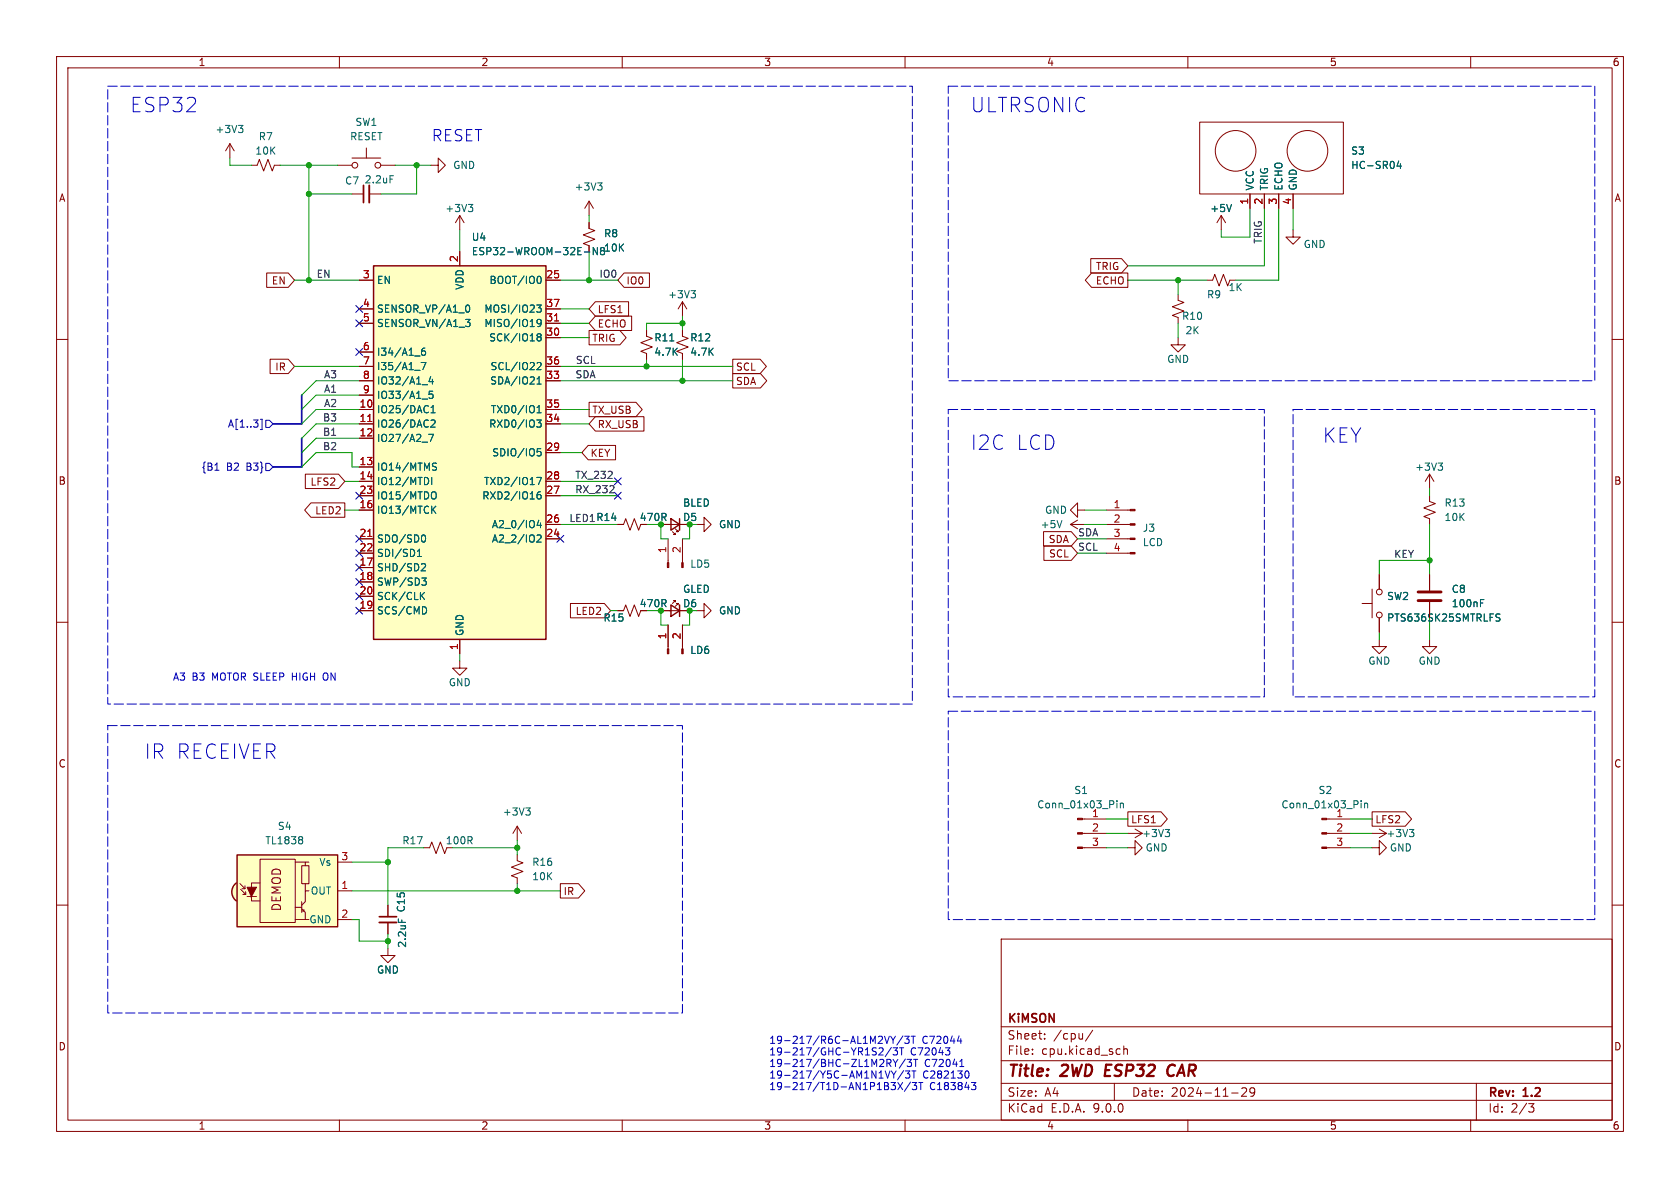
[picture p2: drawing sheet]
<svg xmlns="http://www.w3.org/2000/svg" width="297mm" height="210mm" viewBox="0 0 297 210" stroke-linecap="round" stroke-linejoin="round" font-family="sans-serif">
<g fill="none" stroke="#840000" stroke-width=".18">
<path d="M10 10h277v190h-277zM12 12h273v186h-273zM60 10v2M110 10v2M160 10v2M210 10v2M260 10v2M10 60h2M285 60h2M10 110h2M285 110h2M10 160h2"/>
<path d="M177 166h108v32h-108zM285 160h2M60 198v2M110 198v2M160 198v2M177 194.5h108M177 191.5h108M177 187.5h108M177 181.5h108M182.5 186.3v.1M182.5 185.5v.1M184.7 183.6v.1"/>
<path d="M184.7 182.8v.1M193.2 182.1l-1.3 2M197 191.5v3M197.9 185.4l.1 .1M198 186.3l-.1 .1M198.7 184.9v1.5M198.7 185.5l.2-.1 .3 .1 .1 .9M210 198v2M217.7 193.2h1.2M219.5 192.4l.6-.1 .2 .1 .1 .3-.9 1.1h.9M221.8 192.9l-.3 .3h-.3l-.2-.3 .1-.5 .4-.1 .2 .1a.99 .99 0 0 1-.3 1.4h-.3M260 198v2"/>
<path d="M261 191.5v6.5M270.2 195.1h1l-.5 .6 .4 .1 .1 .5-.3 .3h-.4"/>
</g>
<path d="M195.6 188.2l-.3 2h1M207.4 188.2a1.13 1.13 0 0 0-1 .7 1.13 1.13 0 0 0 .2 1.2l.3 .1 .5-.1" fill="none" stroke="#840000" stroke-width=".4"/>
<path d="M41.5 156.3l.3-.2 1.1 1.6-1.1 1.6a1.97 1.97 0 0 1-.3-3z" fill="#ffffc2" stroke="#ffffc2" stroke-width=".18"/>
<path d="M41.9 151.1h17.8v12.7h-17.8z" fill="#ffffc2"/>
<path d="M41.8 156.1a1.97 1.97 0 0 0 0 3.2M41.9 151.1h17.8v12.7h-17.8z" fill="none" stroke="#840000" stroke-width=".25"/>
<g fill="none" stroke="#840000" stroke-width=".18">
<path d="M76.2 29.2h1.3v-1.3l1.2 1.3-1.2 1.3v-1.3M104.1 39.4v1l1.1 .4-2.1 .7 2.1 .8-2.1 .8 1 .3v1.1M104.1 35.6l-.7 1.2M104.1 35.6l.8 1.2M104.1 35.6v2.5M109.2 108h1l.4-1.1 .8 2.1 .7-2.1 .8 2.1 .4-1M118.1 110.5v4.2M120.6 110.5v4.2M42.4 156.2l.9 .9M42.5 157.2l.9 .9M42.8 157.1h.5M42.9 158.1h.5"/>
<path d="M43.3 156.6v.5M43.4 157.6v.5M43.7 158.5h1.6M46 151.9h6.2v11.2h-6.2zM46 156.1h-1.6v3.2h1.6M52.2 152.4h1.8M53.3 153h1.3v3.2h-1.3zM53.3 159.4v1.9M54 156.2v1.3M54.6 157.5h-.6v1.9l-.7 .6M54.6 152.4h-.6v.6M59.7 152.4h2.5"/>
<path d="M59.7 157.5h2.5M74.9 149.9h1l.4-1.1 .8 2.1 .8-2.1 .7 2.1 .4-1M91.4 151.1v1l1.1 .4-2.1 .8 2.1 .8-2.1 .7 1 .4v1M91.4 146.1v2.5M91.4 146.1l-.7 1.2M91.4 146.1l.8 1.2M52.2 162.6h1.8M52.2 160.4h1.1M53.3 160.7l.7 .6v1.3h.6M53.7 160.8v.2h-.2M59.7 162.6h2.5M68.6 167.6v1.3h1.2l-1.2 1.3-1.3-1.3h1.3"/>
<path d="M68.6 160v2.1M68.6 163.1v2"/>
</g>
<g fill="#840000" stroke="#840000" stroke-width=".18">
<path d="M43.7 156.8h1.6l-.9 1.7z"/>
<path d="M118 114.7h.2v.9h-.2z"/>
<path d="M120.5 114.7h.3v.9h-.3z"/>
</g>
<path d="M105.7 32.3h.7l-.4 .5M106.2 32.8l.2 .3v.3l-.2 .2M53.3 147.9l.2 .2-.2 .3 .2 .3v.2l-.2 .3M93 142.8h.7l-.4 .5M93.5 143.3l.2 .2v.3l-.2 .3M70.4 162.4v.7" fill="none" stroke="#006464" stroke-width=".18"/>
<path d="M67.1 162.1h3" fill="none" stroke="#840000" stroke-width=".3"/>
<path d="M67.1 163.1h3" fill="none" stroke="#840000" stroke-width=".33"/>
<path d="M66 47h30.5v66h-30.5z" fill="#ffffc2"/>
<path d="M66 47h30.5v66h-30.5zM118.6 91.7l1.5 1-1.5 1zM120.1 91.7v2M118.6 106.9l1.5 1.1-1.5 1zM120.1 106.9v2.1" fill="none" stroke="#840000" stroke-width=".25"/>
<g fill="none" stroke="#840000" stroke-width=".18">
<path d="M40.6 25.4l-.7 1.3M40.6 25.4l.8 1.3M40.6 25.4v2.5M44.4 29.2h1.1l.3-1 .8 2 .8-2 .7 2 .4-1h1M59.7 29.2h2.5M62.2 27.9h5.1M62.2 34.3h2.1M64.8 26.2v1.7M65.3 34.3h2M67.3 29.2h2.5M81.3 38.1v2.5M81.3 38.1l-.8 1.3"/>
<path d="M81.3 38.1l.7 1.3M104.1 39.4v1M212.1 21.6h25.4v12.7h-25.4zM215.9 38.1l-.8 1.3M215.9 38.1l.8 1.3M215.9 38.1v2.5M221 34.3v2.5M223.5 34.3v2.5M226.1 34.3v2.5M228.6 34.3v2.5M47.1 48.3h3.9l1.1 1.2-1.1 1.3h-3.9zM63.5 49.5h2.5"/>
<path d="M63.5 54.6h2.5M63.5 57.2h2.5M81.3 44.5v2.5M96.5 49.5h2.6M96.5 54.6h2.6M96.5 57.2h2.6M96.5 59.7h2.6M104.1 58.4h5.5l1.1 1.3-1.1 1.3h-5.5zM104.1 43.4v1.1M105.3 53.3h5.8v2.6h-5.8l-1.2-1.3zM105.3 55.9h6.4v2.5h-6.4l-1.2-1.2zM110.3 48.3h4.5v2.5h-4.5l-1.1-1.3z"/>
<path d="M114.3 58.4v1l1 .4-2 .8 2 .7-2 .8 1 .4v1M120.6 58.4v1l1.1 .4-2.1 .8 2.1 .7-2.1 .8 1 .4v1M120.6 53.3v2.6M120.6 53.3l-.7 1.3M120.6 53.3l.8 1.3M192.8 45.7h5.5l1.1 1.3-1.1 1.3h-5.5zM193 48.3h6.4v2.5h-6.4l-1.1-1.3zM208.3 52.1v1l1 .4-2 .7 2 .8-2 .8 1 .3v1.1M208.3 59.7v1.3h1.2l-1.2 1.2-1.3-1.2h1.3M213.4 49.5h1l.4-1 .7 2 .8-2 .7 2 .4-1h1M228.6 40.6v1.3h1.3l-1.3 1.3-1.3-1.3h1.3M47.7 63.5h3.3l1.1 1.3-1.1 1.2h-3.3z"/>
<path d="M63.5 62.2h2.5M63.5 64.8h2.5M63.5 67.3h2.5M63.5 69.9h2.5M63.5 72.4h2.5M63.5 74.9h2.5M63.5 77.5h2.5M96.5 64.8h2.6M96.5 67.3h2.6M96.5 72.4h2.6M96.5 74.9h2.6M104 78.7h4.8v2.6h-4.8l-1.1-1.3z"/>
<path d="M104.1 71.1h8.3l1.1 1.3-1.1 1.3h-8.3zM105.3 73.7h8.5v2.5h-8.5l-1.2-1.3zM129.5 66h4.9l1.2 1.3-1.2 1.3h-4.9zM129.5 63.5h4.9l1.1 1.3-1.1 1.2h-4.9zM54 83.8h5.8l1.2 1.3-1.2 1.3h-5.8zM55 88.9h6v2.5h-6l-1.1-1.2zM63.5 82.6h2.5M63.5 85.1h2.5M63.5 87.6h2.5M63.5 90.2h2.5M63.5 95.3h2.5M63.5 97.8h2.5"/>
<path d="M96.5 85.1h2.6M96.5 87.6h2.6M96.5 95.3h2.6M96.5 80h2.6M96.5 92.7h2.6M109.2 92.7h1l.4-1 .8 2 .7-2 .8 2 .4-1M116.8 92.7h5.1M118.1 95.3v4.2M118.9 94l.5 .5h-.3h.3v-.3M119.4 93.5l.5 .5h-.3h.3v-.3M120.6 95.3v4.2M123.2 92.7h1.3v-1.3l1.2 1.3-1.2 1.3v-1.3"/>
<path d="M184.5 94h4.9l1.1 1.3-1.1 1.2h-4.9zM184.5 96.5h4.9l1.1 1.3-1.1 1.3h-4.9zM189.2 92.7h2.6M189.2 92.7l1.3 .8M190.5 90.2v-1.3l-1.3 1.3 1.3 1.2v-1.2h1.3M190.5 91.9l-1.3 .8M195.6 90.2h4.2M195.6 95.3h4.2M195.6 97.8h4.2M195.6 92.7h4.2M252.7 87.6v1l1 .4-2 .8 2 .8-2 .7 1 .4v1M252.7 83.8l-.7 1.3"/>
<path d="M252.7 83.8l.8 1.3M252.7 83.8v2.6M63.5 100.3h2.5M63.5 102.9h2.5M63.5 105.4h2.5M63.5 108h2.5M81.3 116.8v1.3h1.2l-1.2 1.3-1.3-1.3h1.3M81.3 113v2.6M100.8 106.7h6l1.1 1.3-1.1 1.2h-6zM109.2 108h1M116.8 108h5.1M118.1 110.5v3.8"/>
<path d="M119.4 106.4v-.2h-.3h.3l-.5 .5M119.9 106.9v-.2h-.3h.3l-.5 .5M120.6 110.5v3.8M123.2 108h1.3v-1.3l1.2 1.3-1.2 1.2v-1.2M240.8 106.7h1.8M242.6 104.1v5.1M243.8 113v1.3h1.3l-1.3 1.3-1.2-1.3h1.2M243.8 101.6v2.5M243.8 109.2v2.6M252.7 113v1.3h1.3l-1.3 1.3-1.2-1.3h1.2M252.7 101.6v2.8M252.7 106.4v2.8"/>
<path d="M99.1 156.2h3.2l1.1 1.3-1.1 1.3h-3.2zM191.4 144.8h4.2M191.4 147.3h4.2M191.4 149.9h4.2M199.4 149.9h1.3v-1.3l1.2 1.3-1.2 1.2v-1.2M199.4 143.5h5.9l1.1 1.3-1.1 1.3h-5.9zM199.4 147.3h2.5M200.7 146.6l1.2 .7M201.9 147.3l-1.2 .8M234.5 144.8h4.3M234.5 147.3h4.3M234.5 149.9h4.3"/>
<path d="M242.6 149.9h1.2v-1.3l1.3 1.3-1.3 1.2v-1.2M242.6 143.5h5.8l1.2 1.3-1.2 1.3h-5.8zM242.6 147.3h2.5M243.8 146.6l1.3 .7M245.1 147.3l-1.3 .8M68.6 160v2.1M68.6 163.1v2"/>
<circle cx="62.7" cy="29.2" r=".51"/>
<circle cx="66.8" cy="29.2" r=".51"/>
<circle cx="218.4" cy="26.7" r="3.6"/>
<circle cx="231.1" cy="26.7" r="3.6"/>
<circle cx="243.8" cy="108.7" r=".51"/>
<circle cx="243.8" cy="104.6" r=".51"/>
</g>
<g fill="none" stroke="#006464" stroke-width=".18">
<path d="M42.2 22.2h.7l-.4 .5M42.7 22.7l.2 .2v.3l-.2 .2M69 31.1h.6M82.8 36.1h.8l-.4 .5M83.3 36.6l.3 .3v.3l-.3 .2M217.7 36.1l-.4 1.3M247.3 28.5l-.3 .9h.8M247.6 28.9v.9M82.3 56.5h.8l-.4 .4 .3 .2 .1 .4-.2 .2h-.4M82.5 54l.1-.1a.68 .68 0 0 1 .5 .7 .68 .68 0 0 1-.5 .6l-.1-.1M94.9 53.9h.8l-.5 .5 .4 .1v.6l-.2 .1-.5-.1M95.2 59.5l-.3-.2 .3-.3h.2l.3 .2-.3 .3"/>
<path d="M95.2 59.5l-.3 .3 .1 .3 .2 .2 .3-.1 .2-.2v-.2l-.3-.3M95.2 59.5h.2M95.2 48.8a.68 .68 0 0 1 .5 .7 .68 .68 0 0 1-.5 .6M95.7 57l-.3 .2h-.3l-.2-.2 .2-.5h.3l.2 .1a.84 .84 0 0 1-.3 1.1h-.2M103.3 44.5h1M105.6 43.8v1.2l-.7-1.2v1.2M106.3 43.8l-.2 .2 .2 .2M106.3 44.4l-.2 .1 .2 .5M122.2 51.4h.7l-.4 .5M122.7 51.9l.2 .2v.3l-.2 .2M73.3 62.9h1M73.3 65.5h1"/>
<path d="M74.4 64.1h.9l-.5 1.2M74.6 68h1M74.6 70.6h1M74.6 78.2h1M75.1 61.5l-.3 .1a.86 .86 0 0 0 0 1.2l.4-.1v-.4l-.2-.3h-.2l-.3 .3M75.8 76.8h.8l-.5 1.2M76.1 66.6l-.3 .9h.8M76.2 72.1l.4-.4v1.3M76.2 73h.7M76.2 74.4l.5-.2 .2 .4-.8 .9h.8M76.4 67v.9M76.5 69.2h-.6l-.1 .6 .2-.2 .4 .1 .2 .2-.1 .4-.2 .1-.5-.1"/>
<path d="M94.9 74.2h.8l-.5 .5 .4 .1v.6l-.2 .1-.5-.1M94.9 64.2l.5-.1 .3 .3-.8 .9h.8M94.9 73h.8M94.9 67.9h.8M94.9 67l.4-.4v1.3M94.9 72.1l.4-.4v1.3M95 79.3h.6M95.1 79.8h.3l.3 .2-.2 .5-.4 .1M118.4 60.3h.7M73.8 98.4h.7M73.8 97.5l.3-.4v1.3M74.7 99.6l.4 .1 .1 .3-.8 .9h.8"/>
<path d="M74.8 94.6a.68 .68 0 0 1 .5 .6 .68 .68 0 0 1-.5 .6M75.5 84.5l.3 .4-.3 .7M76.3 84.4v1.3M76.5 90l.6 .7M76.6 82.4l.5 .2 .1 .3-.3 .2h-.5M76.6 81.9h.6M76.6 86.9a.43 .43 0 0 1 .5 .5v.4a.43 .43 0 0 1-.5 .4M77.1 89.5l-.8 .7M94.9 84.4h.8l-.5 1.3M94.9 94.7l.5-.1 .3 .3-.8 .9h.8M95.2 92l-.3 .9h.8M95.5 86.9l-.3 .1a.86 .86 0 0 0 0 1.2l.4-.1 .1-.4-.3-.3-.3 .1-.2 .2"/>
<path d="M95.5 92.4v.9M187.7 92l-.4 1.3M254.2 81.9h.8l-.4 .4M254.8 82.3l.2 .3v.3l-.2 .2M74.5 105.3l.6 .7M74.6 102.2h.8l-.5 .5 .4 .1 .1 .4-.3 .2h-.3M75.1 104.7l-.8 .7M75.2 107.3l.2 .5-.2 .7M261.7 106.6h.5M261.7 106h.6M264.6 109.1l.5 .2 .1 .3-.3 .2-.4-.1M264.6 108.6h.6"/>
<path d="M197.5 141.5v.2M197.5 142v.8M198.1 142v.8M198.1 142.1l.1-.1h.3l.1 .8M206 146.6h.8l-.5 .5M206.5 147.1l.3 .3v.3l-.3 .2M240.6 141.5v.2M240.6 142v.8M241.2 142.1l.2-.1h.3l.1 .8M241.2 142v.8M249.2 146.6h.7l-.4 .5M249.7 147.1l.2 .3v.3l-.2 .2"/>
<path d="M70.4 162.4v.7"/>
</g>
<path d="M98 56.7h.8M65 74.5h.7M65 94.8h.7" fill="none" stroke="#a90000" stroke-width=".18"/>
<g fill="#840000" stroke="#840000" stroke-width=".18">
<path d="M118 99.5h.2v.8h-.2z"/>
<path d="M120.5 99.5h.3v.8h-.3z"/>
<path d="M199.8 90h.9v.3h-.9z"/>
<path d="M199.8 92.6h.9v.2h-.9z"/>
<path d="M199.8 95.1h.9v.3h-.9z"/>
<path d="M199.8 97.7h.9v.2h-.9z"/>
<path d="M190.5 144.7h.9v.2h-.9z"/>
<path d="M190.5 147.2h.9v.2h-.9z"/>
<path d="M190.5 149.7h.9v.3h-.9z"/>
<path d="M233.7 144.7h.8v.2h-.8z"/>
<path d="M233.7 147.2h.8v.2h-.8z"/>
<path d="M233.7 149.7h.8v.3h-.8z"/>
</g>
<path d="M64.3 32.8v3" fill="none" stroke="#840000" stroke-width=".3"/>
<path d="M65.3 32.8v3" fill="none" stroke="#840000" stroke-width=".33"/>
<path d="M250.7 104.6h4.1M250.7 106.2h4.1" fill="none" stroke="#840000" stroke-width=".51"/>
<g fill="none" stroke="#000084" stroke-width=".18">
<path d="M62.9 56.5l1.2 1.3M62.9 54l1.2 1.2M64.1 56.5l-1.2 1.3M64.1 54l-1.2 1.2M46 74.1h.3v1.8h-.3M47 74.3h.6l.7 .6-.7 .7h-.6zM62.9 61.6l1.2 1.2M64.1 61.6l-1.2 1.2M38 83.1h.7M47 81.9h.6l.7 .7-.7 .6h-.6zM62.9 87l1.2 1.2M62.9 97.2l1.2 1.2"/>
<path d="M62.9 99.7l1.2 1.2M62.9 94.6l1.2 1.3M64.1 87l-1.2 1.2M64.1 97.2l-1.2 1.2M64.1 99.7l-1.2 1.2M64.1 94.6l-1.2 1.3M98.5 94.6l1.2 1.3M99.7 94.6l-1.2 1.3M108.6 87l1.2 1.2M108.6 84.5l1.2 1.2M109.8 87l-1.2 1.2M109.8 84.5l-1.2 1.2"/>
<path d="M62.9 107.3l1.2 1.3M62.9 104.8l1.2 1.2M62.9 102.3l1.2 1.2M64.1 107.3l-1.2 1.3M64.1 104.8l-1.2 1.2M64.1 102.3l-1.2 1.2"/>
</g>
<path d="M107.7 87.1h.8M108.5 86v.4" fill="none" stroke="#0f0f0f" stroke-width=".18"/>
<path d="M53.3 77.5v5.1h-5M53.3 69.9v5h-5" fill="none" stroke="#000084" stroke-width=".3"/>
<g fill="none" stroke="#009600" stroke-width=".18">
<path d="M40.6 27.9v1.3h3.8M49.5 29.2h10.2M54.6 34.3h7.6M54.6 29.2v20.3M69.8 29.2h6.4M73.7 29.2v5.1h-6.4M104.1 38.1v1.3M221 36.8v5.1h-5.1v-1.3M223.5 36.8v10.2h-24.1M226.1 36.8v12.7h-7.7M228.6 36.8v3.8M52.1 49.5h11.4"/>
<path d="M81.3 40.6v3.9M99.1 49.5h10.1M99.1 59.7h5M99.1 57.2h5M99.1 54.6h5M104.1 44.5v5M120.6 55.9v2.5M120.6 57.2h-6.3v1.2M199.4 49.5h14M208.3 49.5v2.6M208.3 57.2v2.5M52.1 64.8h11.4"/>
<path d="M63.5 69.9h-7.6l-2.6 2.5M63.5 67.3h-7.6l-2.6 2.6M63.5 72.4h-7.6l-2.6 2.5M63.5 74.9h-7.6l-2.6 2.6M63.5 77.5h-7.6l-2.6 2.5M99.1 64.8h30.4M99.1 67.3h30.4M99.1 72.4h5M99.1 74.9h5M114.3 63.5v1.3M120.6 63.5v3.8M53.3 82.6l2.6-2.6h6.3v2.6h1.3"/>
<path d="M61 85.1h2.5M61 90.2h2.5M99.1 80h3.8M99.1 85.1h10.1M99.1 92.7h10.1M99.1 87.6h10.1M116.8 92.7v2.6h1.3M121.9 92.7v2.6h-1.3M190.5 95.3h5.1M190.5 97.8h5.1M191.8 90.2h3.8M191.8 92.7h3.8"/>
<path d="M252.7 86.4v1.2M252.7 92.7v8.9M252.7 99.1h-8.9v2.5M81.3 115.6v1.2M107.9 108h1.3M116.8 108v2.5h1.3M121.9 108v2.5h-1.3M243.8 111.8v1.2M252.7 109.2v3.8M62.2 152.4h6.4M62.2 157.5h36.9M74.9 149.9h-6.3v10.1"/>
<path d="M80 149.9h11.4M91.4 148.6v2.5M91.4 156.2v1.3M195.6 149.9h3.8M195.6 147.3h3.8M195.6 144.8h3.8M238.8 149.9h3.8M238.8 147.3h3.8M238.8 144.8h3.8M62.2 162.6h1.3v3.8h5.1M68.6 165.1v2.5"/>
</g>
<g fill="none" stroke="#0000c2" stroke-width=".18">
<path d="M57.3 119a.9 .9 0 0 0 0 1.2M155.6 185.2l-.2 .1M155.9 185.2l.2 .3v.3l-.8 .7h.8M157.1 187.9l.4 .6M157.2 183.2l-.4 1.2M157.3 187.3l.2 .2v.3l-.2 .1M157.3 189.3l-.4 1.3M157.5 183.2l.4 .6M157.5 191.4h.8l-.4 .4 .3 .2 .1 .4-.2 .2h-.4M157.6 185.2l-1.1 1.6M157.6 189.3l.4 .7M157.9 183.8v.6"/>
<path d="M157.9 187.3l.4 .6M157.9 185.2h.8l-.5 .5 .4 .1v.6l-.2 .1-.5-.1M158 190v.6M158.3 187.9v.6M158.3 183.2l-.4 .6M158.4 189.3l-.4 .7M158.7 187.3l-.4 .6M158.7 191.4l.9 1.2M159 185.2h.8M159.4 185.2v1.3M159.6 191.4l-.9 1.2M159.6 183.1l-1.1 1.7"/>
<path d="M159.8 189.3l-1.1 1.6M159.9 183.2h.8l-.4 .5 .4 .1v.5l-.2 .1-.6-.1M160.1 187.2l-1.1 1.6M160.1 189.3h.7l-.4 .5 .4 .1v.6l-.2 .1-.5-.1M160.4 187.3h.7l-.4 .5 .4 .1v.5l-.2 .1-.5-.1M161 191.3l-1.1 1.6M161.1 183.2h.7M161.2 189.3h.7M161.3 191.4h.8l-.5 .4 .4 .2v.5l-.2 .1-.5-.1M161.5 183.2v1.2M161.6 189.3v1.3M161.9 187.3v1.2"/>
<path d="M162.4 191.4h.7M162.8 191.4v1.2M167.7 185.7l.2 .2v.4l-.2 .2M167.9 185.2l-.4 .5M169.3 184h.7M169.7 188.5h.7M169.8 187.6l.2-.3v1.2M169.9 183.6v.8M170.8 189.4l.1-.1a.68 .68 0 0 1 .4 .6 .68 .68 0 0 1-.4 .7l-.1-.1M171.7 191.4h.8l-.4 .4 .4 .2v.4l-.2 .2h-.4"/>
</g>
<path d="M19 15.2h142.3v109.3h-142.3zM167.6 15.2h114.3v52.1h-114.3zM167.6 72.4h55.9v50.8h-55.9zM228.6 72.4h53.3v50.8h-53.3zM19 128.3h101.6v50.8h-101.6zM167.6 125.7h114.3v36.9h-114.3z" fill="none" stroke="#0000c2" stroke-width=".18" stroke-dasharray="1.7 .6"/>
<g fill="#009600" stroke="#009600" stroke-width=".18">
<circle cx="91.4" cy="157.5" r=".46"/>
<circle cx="91.4" cy="149.9" r=".46"/>
<circle cx="68.6" cy="152.4" r=".46"/>
<circle cx="68.6" cy="166.4" r=".46"/>
<circle cx="73.7" cy="29.2" r=".46"/>
<circle cx="54.6" cy="49.5" r=".46"/>
<circle cx="54.6" cy="34.3" r=".46"/>
<circle cx="54.6" cy="29.2" r=".46"/>
<circle cx="116.8" cy="108" r=".46"/>
<circle cx="116.8" cy="92.7" r=".46"/>
<circle cx="104.1" cy="49.5" r=".46"/>
<circle cx="120.6" cy="67.3" r=".46"/>
<circle cx="114.3" cy="64.8" r=".46"/>
<circle cx="120.6" cy="57.2" r=".46"/>
<circle cx="121.9" cy="92.7" r=".46"/>
<circle cx="121.9" cy="108" r=".46"/>
<circle cx="208.3" cy="49.5" r=".46"/>
<circle cx="252.7" cy="99.1" r=".46"/>
</g>
<g font-size="3.5" fill="#0000c2">
<text x="22.9" y="20.1">ESP32</text>
<text x="171.4" y="20.1">ULTRSONIC</text>
<text x="171.4" y="79.8">I2C</text>
<text x="179.5" y="79.8">LCD</text>
<text x="233.7" y="78.5">KEY</text>
<text x="25.4" y="134.4">IR RECEIVER</text>
</g>
<text font-size="2.8" fill="#0000c2" x="76.2" y="25.2">RESET</text>
<g font-size="2.8" fill="#840000">
<text x="178" y="190.9">Title:</text>
<text x="187.7" y="190.9">2WD</text>
<text x="196.2" y="190.9">ESP32</text>
<text x="208" y="190.9">CAR</text>
</g>
<g font-size="2.1" fill="#840000">
<text x="49.9" y="161.2" transform="rotate(-90 49.9 161.2)">DEMOD</text>
<text x="178" y="184">Sheet:</text>
<text x="178" y="181.2">KiMSON</text>
<text x="186.2" y="184">/cpu/</text>
<text x="178" y="186.7">File:</text>
<text x="184.1" y="186.7">cpu.kicad_sch</text>
<text x="178" y="196.9">KiCad</text>
<text x="178" y="194.1">Size:</text>
<text x="184.7" y="194.1">A4</text>
<text x="185.7" y="196.9">E.D.A.</text>
<text x="193.3" y="196.9">9.0.0</text>
<text x="200" y="194.1">Date:</text>
<text x="207" y="194.1">2024-11-29</text>
<text x="263" y="194.3">Rev:</text>
<text x="263" y="196.9">Id:</text>
<text x="267.1" y="196.9">2/3</text>
<text x="269.4" y="194.3">1.2</text>
</g>
<g font-size="1.8" fill="#840000">
<text x="35" y="11.9">1</text>
<text x="85" y="11.9">2</text>
<text x="135" y="11.9">3</text>
<text x="185" y="11.9">4</text>
<text x="235" y="11.9">5</text>
<text x="285" y="11.9">6</text>
<text x="10.3" y="35.9">A</text>
<text x="285.3" y="35.9">A</text>
<text x="193.6" y="47.9">TRIG</text>
<text x="48" y="50.5">EN</text>
<text x="110.6" y="50.5">IO0</text>
<text x="193.6" y="50.5">ECHO</text>
<text x="105.6" y="55.6">LFS1</text>
<text x="105.6" y="58.1">ECHO</text>
<text x="48.6" y="65.7">IR</text>
<text x="104.6" y="60.6">TRIG</text>
<text x="130" y="65.7">SCL</text>
<text x="130" y="68.3">SDA</text>
<text x="104.6" y="73.3">TX_USB</text>
<text x="105.6" y="75.9">RX_USB</text>
<text x="104.3" y="81">KEY</text>
<text x="10.3" y="85.9">B</text>
<text x="54.8" y="86">LFS2</text>
<text x="285.3" y="85.9">B</text>
<text x="55.6" y="91.1">LED2</text>
<text x="113" y="92.3">470R</text>
<text x="185.3" y="96.2">SDA</text>
<text x="185.4" y="98.7">SCL</text>
<text x="113" y="107.5">470R</text>
<text x="101.7" y="108.9">LED2</text>
<text x="10.3" y="135.9">C</text>
<text x="285.3" y="135.9">C</text>
<text x="199.9" y="145.7">LFS1</text>
<text x="243" y="145.7">LFS2</text>
<text x="99.5" y="158.4">IR</text>
<text x="10.3" y="185.9">D</text>
<text x="285.3" y="185.9">D</text>
<text x="35" y="199.9">1</text>
<text x="85" y="199.9">2</text>
<text x="135" y="199.9">3</text>
<text x="185" y="199.9">4</text>
<text x="235" y="199.9">5</text>
<text x="285" y="199.9">6</text>
</g>
<g font-size="1.8" fill="#006464">
<text x="38" y="23.7">+3V3</text>
<text x="62.7" y="22.5">SW1</text>
<text x="45" y="27.5">10K</text>
<text x="45.6" y="25">R7</text>
<text x="61.8" y="25">RESET</text>
<text x="238.8" y="27.5">S3</text>
<text x="60.9" y="32.8">C7</text>
<text x="64.4" y="32.6">2.2uF</text>
<text x="80" y="30.1">GND</text>
<text x="101.5" y="33.9">+3V3</text>
<text x="221.8" y="33.8" transform="rotate(-90 221.8 33.8)">VCC</text>
<text x="224.4" y="33.8" transform="rotate(-90 224.4 33.8)">TRIG</text>
<text x="226.9" y="33.8" transform="rotate(-90 226.9 33.8)">ECHO</text>
<text x="229.5" y="33.8" transform="rotate(-90 229.5 33.8)">GND</text>
<text x="238.8" y="30.1">HC-SR04</text>
<text x="78.6" y="37.7">+3V3</text>
<text x="213.9" y="37.7">+5V</text>
<text x="83.3" y="45.3">ESP32-WROOM-32E-N8</text>
<text x="83.3" y="42.8">U4</text>
<text x="106.7" y="42.1">R8</text>
<text x="106.7" y="44.7">10K</text>
<text x="230.4" y="44">GND</text>
<text x="66.5" y="50.4">EN</text>
<text x="82.1" y="51.3" transform="rotate(-90 82.1 51.3)">VDD</text>
<text x="86.4" y="50.4">BOOT/IO0</text>
<text x="118" y="52.9">+3V3</text>
<text x="213.3" y="52.9">R9</text>
<text x="217.1" y="51.7">1K</text>
<text x="66.5" y="55.5">SENSOR_VP/A1_0</text>
<text x="66.5" y="58">SENSOR_VN/A1_3</text>
<text x="85.5" y="55.5">MOSI/IO23</text>
<text x="85.5" y="58">MISO/IO19</text>
<text x="208.9" y="56.7">R10</text>
<text x="209.5" y="59.3">2K</text>
<text x="66.5" y="63.1">I34/A1_6</text>
<text x="66.5" y="65.6">I35/A1_7</text>
<text x="86.4" y="60.6">SCK/IO18</text>
<text x="86.6" y="65.6">SCL/IO22</text>
<text x="115.6" y="60.6">R11</text>
<text x="115.6" y="63.1">4.7K</text>
<text x="121.9" y="60.6">R12</text>
<text x="121.9" y="63.1">4.7K</text>
<text x="206.2" y="64.4">GND</text>
<text x="66.5" y="68.2">IO32/A1_4</text>
<text x="66.5" y="70.7">IO33/A1_5</text>
<text x="86.6" y="68.2">SDA/IO21</text>
<text x="66.5" y="73.3">IO25/DAC1</text>
<text x="66.5" y="75.8">IO26/DAC2</text>
<text x="86.4" y="75.8">RXD0/IO3</text>
<text x="86.7" y="73.3">TXD0/IO1</text>
<text x="66.5" y="78.3">IO27/A2_7</text>
<text x="66.5" y="83.4">IO14/MTMS</text>
<text x="86.9" y="80.9">SDIO/IO5</text>
<text x="250.1" y="83.4">+3V3</text>
<text x="66.5" y="86">IO12/MTDI</text>
<text x="66.5" y="88.5">IO15/MTDO</text>
<text x="85.2" y="88.5">RXD2/IO16</text>
<text x="85.5" y="86">TXD2/IO17</text>
<text x="120.7" y="89.8">BLED</text>
<text x="255.3" y="89.8">R13</text>
<text x="66.5" y="91">IO13/MTCK</text>
<text x="86.9" y="93.6">A2_0/IO4</text>
<text x="105.3" y="92.3">R14</text>
<text x="120.7" y="92.3">D5</text>
<text x="127" y="93.6">GND</text>
<text x="183.9" y="93.6">+5V</text>
<text x="184.7" y="91">GND</text>
<text x="201.9" y="94.2">J3</text>
<text x="255.3" y="92.3">10K</text>
<text x="66.5" y="96.1">SDO/SD0</text>
<text x="66.5" y="98.7">SDI/SD1</text>
<text x="66.5" y="101.2">SHD/SD2</text>
<text x="86.9" y="96.1">A2_2/IO2</text>
<text x="121.9" y="100.6">LD5</text>
<text x="201.9" y="96.7">LCD</text>
<text x="66.5" y="103.7">SWP/SD3</text>
<text x="66.5" y="106.3">SCK/CLK</text>
<text x="120.7" y="107.5">D6</text>
<text x="120.7" y="105">GLED</text>
<text x="245.1" y="106.3">SW2</text>
<text x="256.5" y="105">C8</text>
<text x="256.5" y="107.5">100nF</text>
<text x="66.5" y="108.8">SCS/CMD</text>
<text x="82.1" y="112.5" transform="rotate(-90 82.1 112.5)">GND</text>
<text x="106.6" y="110.1">R15</text>
<text x="127" y="108.8">GND</text>
<text x="245.1" y="110.1">PTS636SK25SMTRLFS</text>
<text x="121.9" y="115.8">LD6</text>
<text x="241.8" y="117.7">GND</text>
<text x="250.7" y="117.7">GND</text>
<text x="79.2" y="121.5">GND</text>
<text x="183.3" y="143.1">Conn_01x03_Pin</text>
<text x="189.8" y="140.6">S1</text>
<text x="226.4" y="143.1">Conn_01x03_Pin</text>
<text x="233" y="140.6">S2</text>
<text x="46.8" y="149.5">TL1838</text>
<text x="49" y="146.9">S4</text>
<text x="71" y="149.5">R17</text>
<text x="78.7" y="149.5">100R</text>
<text x="88.8" y="144.4">+3V3</text>
<text x="193" y="144.5">1</text>
<text x="201.8" y="148.2">+3V3</text>
<text x="236.1" y="144.5">1</text>
<text x="245" y="148.2">+3V3</text>
<text x="56.4" y="153.3">Vs</text>
<text x="94" y="153.3">R16</text>
<text x="94" y="155.8">10K</text>
<text x="202.4" y="150.7">GND</text>
<text x="245.6" y="150.7">GND</text>
<text x="54.8" y="158.3">OUT</text>
<text x="71.8" y="161.4" transform="rotate(-90 71.8 161.4)">C15</text>
<text x="54.6" y="163.4">GND</text>
<text x="72" y="167.6" transform="rotate(-90 72 167.6)">2.2uF</text>
<text x="66.5" y="172.3">GND</text>
</g>
<g font-size="1.8" fill="#a90000">
<text x="220.7" y="36.3" transform="rotate(-90 220.7 36.3)">1</text>
<text x="223.3" y="36.3" transform="rotate(-90 223.3 36.3)">2</text>
<text x="225.8" y="36.3" transform="rotate(-90 225.8 36.3)">3</text>
<text x="228.3" y="36.3" transform="rotate(-90 228.3 36.3)">4</text>
<text x="81" y="46.4" transform="rotate(-90 81 46.4)">2</text>
<text x="64.1" y="49.3">3</text>
<text x="96.5" y="49.3">25</text>
<text x="64.1" y="54.4">4</text>
<text x="64.1" y="56.9">5</text>
<text x="96.5" y="54.4">37</text>
<text x="96.5" y="56.9">31</text>
<text x="96.5" y="59.4">30</text>
<text x="64.1" y="62">6</text>
<text x="64.1" y="64.5">7</text>
<text x="96.5" y="64.5">36</text>
<text x="64.1" y="67.1">8</text>
<text x="64.1" y="69.6">9</text>
<text x="96.5" y="67.1">33</text>
<text x="63.5" y="72.1">10</text>
<text x="63.5" y="74.7">11</text>
<text x="63.5" y="77.2">12</text>
<text x="96.5" y="72.1">35</text>
<text x="96.5" y="74.7">34</text>
<text x="63.5" y="82.3">13</text>
<text x="96.5" y="79.8">29</text>
<text x="63.5" y="84.8">14</text>
<text x="63.5" y="87.4">23</text>
<text x="63.5" y="89.9">16</text>
<text x="96.5" y="84.8">28</text>
<text x="96.5" y="87.4">27</text>
<text x="196.8" y="89.9">1</text>
<text x="63.5" y="95">21</text>
<text x="96.5" y="92.5">26</text>
<text x="96.5" y="95">24</text>
<text x="196.8" y="92.5">2</text>
<text x="196.8" y="95">3</text>
<text x="63.5" y="97.5">22</text>
<text x="63.5" y="100.1">17</text>
<text x="117.9" y="97.9" transform="rotate(-90 117.9 97.9)">1</text>
<text x="120.4" y="97.9" transform="rotate(-90 120.4 97.9)">2</text>
<text x="196.8" y="97.5">4</text>
<text x="63.5" y="102.6">18</text>
<text x="63.5" y="105.2">20</text>
<text x="63.5" y="107.7">19</text>
<text x="117.9" y="113.1" transform="rotate(-90 117.9 113.1)">1</text>
<text x="120.4" y="113.1" transform="rotate(-90 120.4 113.1)">2</text>
<text x="81" y="115" transform="rotate(-90 81 115)">1</text>
<text x="193" y="147.1">2</text>
<text x="193" y="149.6">3</text>
<text x="236.1" y="147.1">2</text>
<text x="236.1" y="149.6">3</text>
<text x="60.3" y="152.1">3</text>
<text x="60.3" y="157.2">1</text>
<text x="60.3" y="162.3">2</text>
</g>
<g font-size="1.8" fill="#0f0f0f">
<text x="223.2" y="43.2" transform="rotate(-90 223.2 43.2)">TRIG</text>
<text x="55.9" y="49.2">EN</text>
<text x="105.9" y="49.2">IO0</text>
<text x="101.7" y="64.4">SCL</text>
<text x="57.2" y="69.5">A1</text>
<text x="57.2" y="67">A3</text>
<text x="101.6" y="67">SDA</text>
<text x="57" y="77.1">B1</text>
<text x="57" y="74.6">B3</text>
<text x="57.2" y="72">A2</text>
<text x="57" y="79.7">B2</text>
<text x="101.6" y="87.3">RX_232</text>
<text x="101.6" y="84.7">TX_232</text>
<text x="100.6" y="92.4">LED1 R14</text>
<text x="190.5" y="94.9">SDA</text>
<text x="190.5" y="97.4">SCL</text>
<text x="246.4" y="98.7">KEY</text>
</g>
<g font-size="1.8" fill="#000084">
<text x="40.2" y="75.8">A[1..3]</text>
<text x="35.5" y="83.4">{B1</text>
<text x="40" y="83.4">B2</text>
<text x="43.7" y="83.4">B3}</text>
</g>
<g font-size="1.8" fill="#0000c2">
<text x="30.5" y="120.4">A3</text>
<text x="33.9" y="120.4">B3</text>
<text x="37.6" y="120.4">MOTOR SLEEP</text>
<text x="52.1" y="120.4">HIGH</text>
<text x="57.8" y="120.4">ON</text>
<text x="135.9" y="184.6">19-217/R6C-AL1M2VY/3T</text>
<text x="163" y="184.6">C72044</text>
<text x="135.9" y="186.7">19-217/GHC-YR1S2/3T</text>
<text x="135.9" y="188.7">19-217/BHC-ZL1M2RY/3T</text>
<text x="135.9" y="190.7">19-217/Y5C-AM1N1VY/3T</text>
<text x="160.9" y="186.7">C72043</text>
<text x="163.1" y="190.7">C282130</text>
<text x="163.4" y="188.7">C72041</text>
<text x="135.9" y="192.8">19-217/T1D-AN1P1B3X/3T</text>
<text x="164.3" y="192.8">C183843</text>
</g>
</svg>
